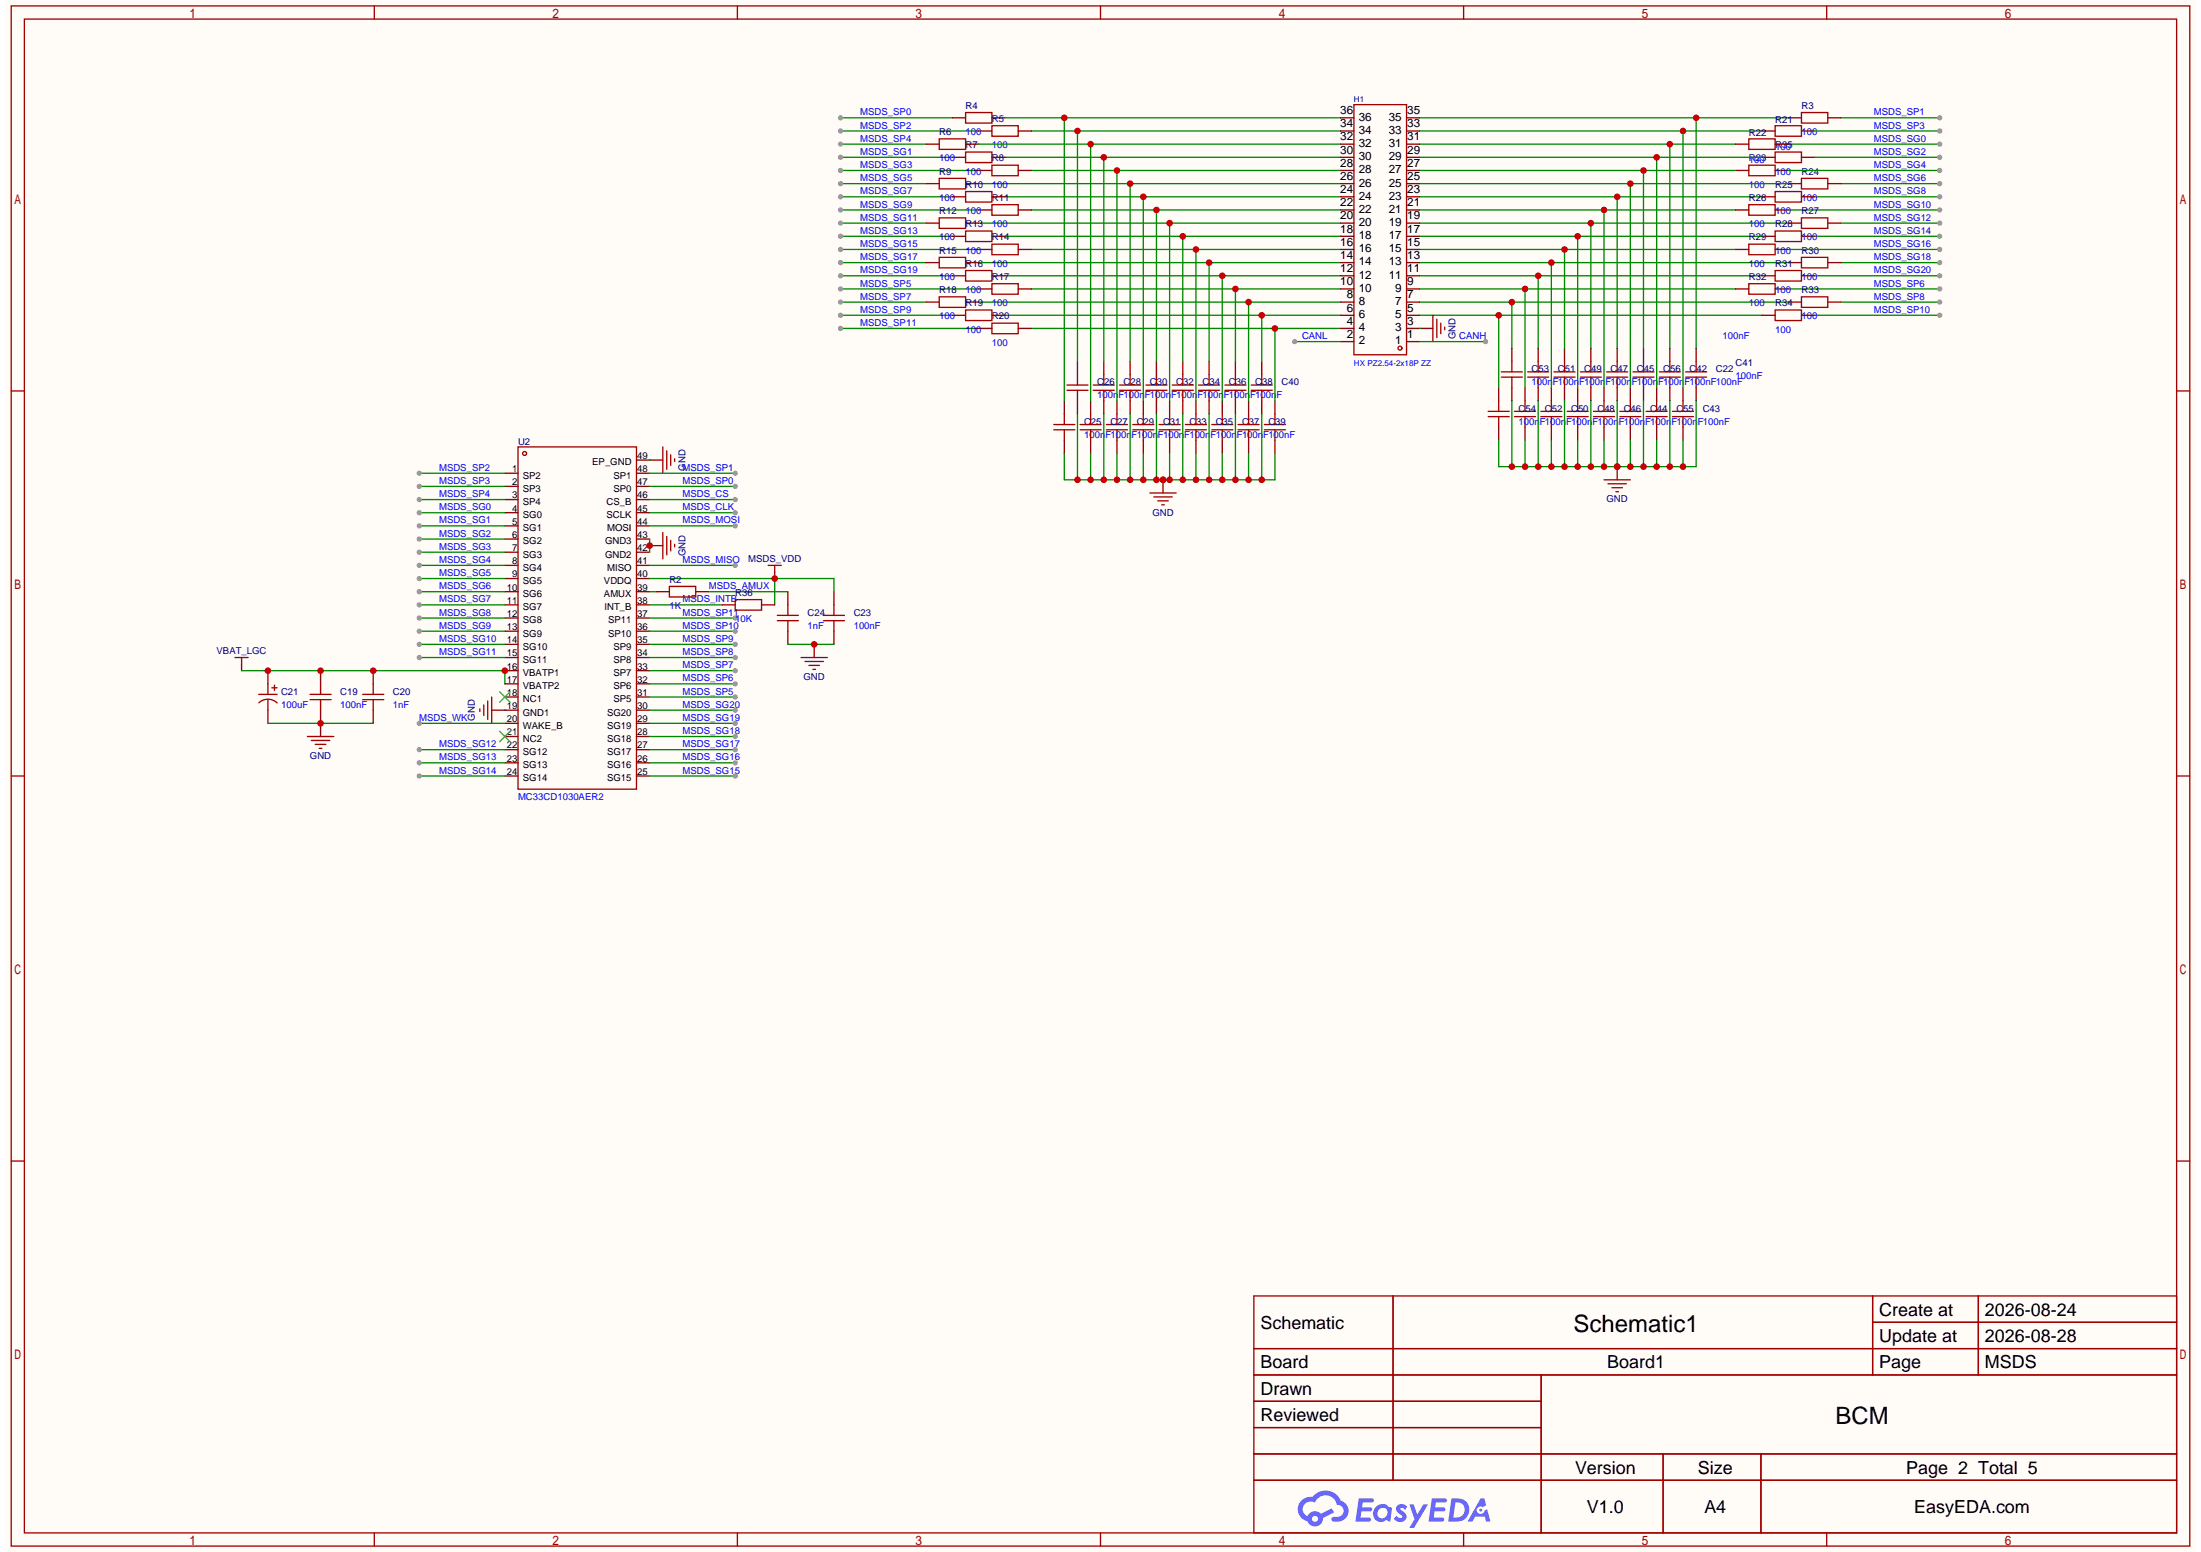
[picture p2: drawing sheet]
<svg xmlns="http://www.w3.org/2000/svg" width="297mm" height="210mm" viewBox="0 0 297 210" stroke-linecap="round" stroke-linejoin="round" font-family="sans-serif">
<path d="M.7 0h295.8v209.6h-295.8z" fill="#fffcf7"/>
<g fill="none" stroke="#a10000" stroke-width=".18">
<path d="M1.5 .8h294.2v208h-294.2zM3.3 2.6h290.6v204.4h-290.6zM50.5 .8v1.8M99.6 .8v1.8M148.6 .8v1.8M197.6 .8v1.8M246.6 .8v1.8M1.5 52.8h1.8M293.9 52.8h1.8M1.5 104.8h1.8M293.9 104.8h1.8M1.5 156.8h1.8"/>
<path d="M293.9 156.8h1.8M169.3 175h124.6v32h-124.6zM188.1 175v24.9M252.8 175v10.6M252.8 178.5h41.1M267.1 175v10.6M169.3 182.1h124.6M169.3 185.6h124.6M169.3 189.2h38.8M169.3 196.3h124.6M169.3 192.8h38.8M169.3 199.9h124.6"/>
<path d="M208.1 185.6v21.4M224.6 196.3v10.7M237.8 196.3v10.7M50.5 207v1.8M99.6 207v1.8M148.6 207v1.8M197.6 207v1.8M246.6 207v1.8"/>
</g>
<g fill="#5487ff">
<path d="M188.7 203.2l.5-.1a.91 .91 0 0 1 .8 .3l-.3 .5a.36 .36 0 0 0-.3-.3 .36 .36 0 0 0-.3 .1v.1a1.85 1.85 0 0 1 .8 1 .97 .97 0 0 1-.8 .7 .97 .97 0 0 1-.9-.4l.3-.4a.45 .45 0 0 0 .4 .3 .45 .45 0 0 0 .4-.2v-.1a1.98 1.98 0 0 1-.8-1z"/>
<path d="M190.3 203.1h.6l.5 1.4 .8-1.4h.6l-1.9 3.2h-.6l.7-1.2z"/>
<path d="M183.5 202.3h1.7a.28 .28 0 0 1 .3 .3 .28 .28 0 0 1-.3 .3h-1.2l-.1 .6h1.2l.1 .1 .1 .2a.35 .35 0 0 1-.5 .3h-1l-.1 .8h.6a.86 .86 0 0 1 .8 .1 .27 .27 0 0 1-.2 .4h-1.9z"/>
<path d="M193.3 202.3h1.8a.28 .28 0 0 1 .3 .3 .28 .28 0 0 1-.3 .3h-1.2l-.1 .6h1.1l.3 .3a.35 .35 0 0 1-.5 .3h-1l-.1 .8h.5a.86 .86 0 0 1 .9 .1 .27 .27 0 0 1-.3 .4h-1.8z"/>
<path d="M199.9 202.3h.5l.3 1-.5 .2a.53 .53 0 0 0-.8 .2 .53 .53 0 0 0 .4 .7 .53 .53 0 0 0 .6-.4l.4-.2 .4 1.6h-.6l-.1-.6h-1.3l-.4 .6h-.7z"/>
<path d="M196 202.3l-.5 3.1h1.1a1.59 1.59 0 0 0 1.8-1.6 1.59 1.59 0 0 0-1.9-1.5zM196.5 202.9a1.05 1.05 0 0 1 1.3 1 1.05 1.05 0 0 1-1.4 1h-.2z"/>
<path d="M185.7 203.5a1.11 1.11 0 0 0-.1 1.6 1.11 1.11 0 0 0 1.6 .1l.5 .2 .2-1.7v-.1l-.4-.1a1.12 1.12 0 0 0-1.8 0zM186.2 203.8a.67 .67 0 0 1 1 0 .67 .67 0 0 1-.1 1 .67 .67 0 0 1-1 0 .67 .67 0 0 1 .1-1z"/>
<path d="M175.7 202.6a1.66 1.66 0 0 0 .8 2.8 1.08 1.08 0 0 0 1.3 .7 1.08 1.08 0 0 0 .8-1.1l1.5-.8-.3-.5-1.4 .7a1.1 1.1 0 0 0-1.9 .3 1.05 1.05 0 0 1-.5-1.4 1.05 1.05 0 0 1 1.5-.4 1.56 1.56 0 0 1 1.6-1 1.56 1.56 0 0 1 1.4 1.3 .81 .81 0 0 1 .9 .7 .81 .81 0 0 1-.8 .9h-.4a.33 .33 0 0 0-.4 .3 .33 .33 0 0 0 .3 .3 1.52 1.52 0 0 0 1.7-.6 1.52 1.52 0 0 0-.1-1.8l-.7-.4a2.23 2.23 0 0 0-3.8-.5h-.2a1.78 1.78 0 0 0-1.3 .5zM177.1 205.1a.45 .45 0 0 1 .9 0 .45 .45 0 0 1-.9 0z"/>
<circle cx="199.9" cy="203.9" r=".2"/>
</g>
<g fill="none" stroke="#870000" stroke-width=".18">
<path d="M68.2 63.9h1.7M68.2 65.7h1.7M68.2 67.5h1.7M68.2 69.2h1.7M68.2 71h1.7M68.2 72.8h1.7M68.2 74.6h1.7M68.2 76.3h1.7M68.2 78.1h1.7M68.2 79.9h1.7M85.9 62.1h1.8M85.9 63.9h1.8"/>
<path d="M85.9 65.7h1.8M85.9 67.5h1.8M85.9 69.2h1.8M85.9 71h1.8M85.9 72.8h1.8M85.9 74.6h1.8M85.9 76.3h1.8M85.9 78.1h1.8M85.9 79.9h1.8M106.4 79.9v1.8M112.6 79.9v1.8M32.6 89.7v.9"/>
<path d="M36.2 90.6v1.7M36.2 95.9v1.8M43.3 90.6v1.7M43.3 95.9v1.8M50.4 90.6v1.7M50.4 95.9v1.8M68.2 81.7h1.7M68.2 83.4h1.7M68.2 85.2h1.7M68.2 87h1.7M68.2 88.8h1.7M68.2 90.6h1.7"/>
<path d="M68.2 92.3h1.7M68.2 94.1h1.7M68.2 95.9h1.7M68.2 97.7h1.7M68.2 99.4h1.7M85.9 81.7h1.8M85.9 83.4h1.8M85.9 85.2h1.8M85.9 87h1.8M85.9 88.8h1.8M85.9 90.6h1.8M85.9 92.3h1.8"/>
<path d="M85.9 94.1h1.8M85.9 95.9h1.8M85.9 97.7h1.8M85.9 99.4h1.8M106.4 85.2v1.8M112.6 85.2v1.8M68.2 101.2h1.7M68.2 103h1.7M68.2 104.8h1.7M85.9 101.2h1.8M85.9 103h1.8M85.9 104.8h1.8"/>
</g>
<path d="M67.5 98.7l1.4 1.5M67.5 93.4l1.4 1.4M68.9 98.7l-1.4 1.5M68.9 93.4l-1.4 1.4" fill="none" stroke="#3c3" stroke-width=".18"/>
<g fill="none" stroke="#a10000" stroke-width=".18">
<path d="M69.9 60.3h16v46.3h-16zM31.7 88.8h1.8M32.6 88.8v.9M34.9 93.8h2.5M34.9 94.9a1.78 1.78 0 0 1 2.5 0M36.2 92.3v1.5M36.2 94.5v1.4M36.7 92.9h.7M37.1 92.5v.7M41.9 93.8h2.8M41.9 94.5h2.8M43.3 92.3v1.5"/>
<path d="M43.3 94.5v1.4M49 93.8h2.8M49 94.5h2.8M50.4 92.3v1.5M50.4 94.5v1.4M105 83.1h2.8M105 83.8h2.8M106.4 81.7v1.4M106.4 83.8v1.4M111.2 83.1h2.8M111.2 83.8h2.8M112.6 81.7v1.4"/>
<path d="M112.6 83.8v1.4"/>
<circle cx="70.8" cy="61.2" r=".27"/>
</g>
<path d="M32.6 90.6h35.6v1.7" fill="none" stroke="#008700" stroke-width=".18"/>
<g fill="#c00">
<circle cx="36.2" cy="90.6" r=".44"/>
<circle cx="43.3" cy="90.6" r=".44"/>
<circle cx="50.4" cy="90.6" r=".44"/>
<circle cx="68.2" cy="90.6" r=".44"/>
</g>
<path d="M36.2 97.7h14.2" fill="none" stroke="#008700" stroke-width=".18"/>
<path d="M43.3 97.7v1.7" fill="none" stroke="#870000" stroke-width=".18"/>
<circle cx="43.3" cy="97.7" r=".44" fill="#c00"/>
<path d="M89.5 60.3v3.6M90 60.9v2.5M90.6 61.4v1.4M91.1 61.9v.4M41.5 99.4h3.6M42 100h2.5M64.8 95.7v.4M65.3 95.2v1.4M65.9 94.6v2.5M66.4 94.1v3.6M42.6 100.5h1.4M43.1 101h.4" fill="none" stroke="#a10000" stroke-width=".18"/>
<path d="M87.7 62.1h1.8M66.4 95.9h1.8" fill="none" stroke="#870000" stroke-width=".18"/>
<path d="M87.7 62.1h.1M87.7 65.7h11.6M68.2 95.9h.1" fill="none" stroke="#008700" stroke-width=".18"/>
<circle cx="99.3" cy="65.7" r=".36" fill="#999"/>
<path d="M87.7 63.9h11.6" fill="none" stroke="#008700" stroke-width=".18"/>
<circle cx="99.3" cy="63.9" r=".36" fill="#999"/>
<path d="M241.5 39h20.4" fill="none" stroke="#008700" stroke-width=".18"/>
<circle cx="261.9" cy="39" r=".36" fill="#999"/>
<path d="M87.7 101.2h11.6" fill="none" stroke="#008700" stroke-width=".18"/>
<circle cx="99.3" cy="101.2" r=".36" fill="#999"/>
<path d="M56.6 76.3h11.6" fill="none" stroke="#008700" stroke-width=".18"/>
<circle cx="56.6" cy="76.3" r=".36" fill="#999"/>
<path d="M87.7 71h11.6" fill="none" stroke="#008700" stroke-width=".18"/>
<circle cx="99.3" cy="71" r=".36" fill="#999"/>
<path d="M87.7 97.7h11.6" fill="none" stroke="#008700" stroke-width=".18"/>
<circle cx="99.3" cy="97.7" r=".36" fill="#999"/>
<path d="M87.7 92.3h11.6" fill="none" stroke="#008700" stroke-width=".18"/>
<circle cx="99.3" cy="92.3" r=".36" fill="#999"/>
<path d="M87.7 83.4h11.6" fill="none" stroke="#008700" stroke-width=".18"/>
<circle cx="99.3" cy="83.4" r=".36" fill="#999"/>
<path d="M87.7 85.2h11.6" fill="none" stroke="#008700" stroke-width=".18"/>
<circle cx="99.3" cy="85.2" r=".36" fill="#999"/>
<path d="M87.7 69.2h11.6" fill="none" stroke="#008700" stroke-width=".18"/>
<circle cx="99.3" cy="69.2" r=".36" fill="#999"/>
<path d="M87.7 99.4h11.6" fill="none" stroke="#008700" stroke-width=".18"/>
<circle cx="99.3" cy="99.4" r=".36" fill="#999"/>
<path d="M56.6 63.9h11.6" fill="none" stroke="#008700" stroke-width=".18"/>
<circle cx="56.6" cy="63.9" r=".36" fill="#999"/>
<path d="M56.6 67.5h11.6" fill="none" stroke="#008700" stroke-width=".18"/>
<circle cx="56.6" cy="67.5" r=".36" fill="#999"/>
<path d="M248.6 35.5h13.3" fill="none" stroke="#008700" stroke-width=".18"/>
<circle cx="261.9" cy="35.5" r=".36" fill="#999"/>
<path d="M56.6 87h11.6" fill="none" stroke="#008700" stroke-width=".18"/>
<circle cx="56.6" cy="87" r=".36" fill="#999"/>
<path d="M113.5 40.8h11.5" fill="none" stroke="#008700" stroke-width=".18"/>
<circle cx="113.5" cy="40.8" r=".36" fill="#999"/>
<path d="M56.6 104.8h11.6" fill="none" stroke="#008700" stroke-width=".18"/>
<circle cx="56.6" cy="104.8" r=".36" fill="#999"/>
<path d="M56.6 79.9h11.6" fill="none" stroke="#008700" stroke-width=".18"/>
<circle cx="56.6" cy="79.9" r=".36" fill="#999"/>
<path d="M56.6 72.8h11.6" fill="none" stroke="#008700" stroke-width=".18"/>
<circle cx="56.6" cy="72.8" r=".36" fill="#999"/>
<path d="M87.7 103h11.6" fill="none" stroke="#008700" stroke-width=".18"/>
<circle cx="99.3" cy="103" r=".36" fill="#999"/>
<path d="M87.7 76.3h11.6" fill="none" stroke="#008700" stroke-width=".18"/>
<circle cx="99.3" cy="76.3" r=".36" fill="#999"/>
<path d="M56.6 88.8h11.6" fill="none" stroke="#008700" stroke-width=".18"/>
<circle cx="56.6" cy="88.8" r=".36" fill="#999"/>
<path d="M241.5 19.5h20.4" fill="none" stroke="#008700" stroke-width=".18"/>
<circle cx="261.9" cy="19.5" r=".36" fill="#999"/>
<path d="M56.6 83.4h11.6" fill="none" stroke="#008700" stroke-width=".18"/>
<circle cx="56.6" cy="83.4" r=".36" fill="#999"/>
<path d="M56.6 65.7h11.6" fill="none" stroke="#008700" stroke-width=".18"/>
<circle cx="56.6" cy="65.7" r=".36" fill="#999"/>
<path d="M56.6 85.2h11.6" fill="none" stroke="#008700" stroke-width=".18"/>
<circle cx="56.6" cy="85.2" r=".36" fill="#999"/>
<path d="M113.5 44.3h18.6" fill="none" stroke="#008700" stroke-width=".18"/>
<circle cx="113.5" cy="44.3" r=".36" fill="#999"/>
<path d="M87.7 90.6h11.6" fill="none" stroke="#008700" stroke-width=".18"/>
<circle cx="99.3" cy="90.6" r=".36" fill="#999"/>
<path d="M56.6 71h11.6" fill="none" stroke="#008700" stroke-width=".18"/>
<circle cx="56.6" cy="71" r=".36" fill="#999"/>
<path d="M113.5 42.6h15.1" fill="none" stroke="#008700" stroke-width=".18"/>
<circle cx="113.5" cy="42.6" r=".36" fill="#999"/>
<path d="M248.6 40.8h13.3" fill="none" stroke="#008700" stroke-width=".18"/>
<circle cx="261.9" cy="40.8" r=".36" fill="#999"/>
<path d="M56.6 78.1h11.6" fill="none" stroke="#008700" stroke-width=".18"/>
<circle cx="56.6" cy="78.1" r=".36" fill="#999"/>
<path d="M56.6 81.7h11.6" fill="none" stroke="#008700" stroke-width=".18"/>
<circle cx="56.6" cy="81.7" r=".36" fill="#999"/>
<path d="M87.7 88.8h11.6" fill="none" stroke="#008700" stroke-width=".18"/>
<circle cx="99.3" cy="88.8" r=".36" fill="#999"/>
<path d="M56.6 69.2h11.6" fill="none" stroke="#008700" stroke-width=".18"/>
<circle cx="56.6" cy="69.2" r=".36" fill="#999"/>
<path d="M56.6 103h11.6" fill="none" stroke="#008700" stroke-width=".18"/>
<circle cx="56.6" cy="103" r=".36" fill="#999"/>
<path d="M87.7 95.9h11.6" fill="none" stroke="#008700" stroke-width=".18"/>
<circle cx="99.3" cy="95.9" r=".36" fill="#999"/>
<path d="M87.7 87h11.6" fill="none" stroke="#008700" stroke-width=".18"/>
<circle cx="99.3" cy="87" r=".36" fill="#999"/>
<path d="M87.7 104.8h11.6" fill="none" stroke="#008700" stroke-width=".18"/>
<circle cx="99.3" cy="104.8" r=".36" fill="#999"/>
<path d="M56.6 74.6h11.6" fill="none" stroke="#008700" stroke-width=".18"/>
<circle cx="56.6" cy="74.6" r=".36" fill="#999"/>
<path d="M87.7 94.1h11.6" fill="none" stroke="#008700" stroke-width=".18"/>
<circle cx="99.3" cy="94.1" r=".36" fill="#999"/>
<path d="M87.7 67.5h11.6" fill="none" stroke="#008700" stroke-width=".18"/>
<circle cx="99.3" cy="67.5" r=".36" fill="#999"/>
<path d="M56.6 101.2h11.6" fill="none" stroke="#008700" stroke-width=".18"/>
<circle cx="56.6" cy="101.2" r=".36" fill="#999"/>
<path d="M87.7 79.9h.9M87.7 78.1h24.9v1.8M95.7 79.9h10.7M104.6 78.1v3.6M56.6 97.7h11.6" fill="none" stroke="#008700" stroke-width=".18"/>
<circle cx="56.6" cy="97.7" r=".36" fill="#999"/>
<path d="M87.7 72.8v1.8M87.7 81.7h9.8" fill="none" stroke="#008700" stroke-width=".18"/>
<path d="M87.7 73.7h1.8" fill="none" stroke="#870000" stroke-width=".18"/>
<circle cx="87.7" cy="73.7" r=".44" fill="#c00"/>
<path d="M89.5 71.9v3.5M90 72.4v2.5M90.6 73v1.4M91.1 73.5v.3" fill="none" stroke="#a10000" stroke-width=".18"/>
<path d="M104.6 77.2v.9" fill="none" stroke="#870000" stroke-width=".18"/>
<circle cx="104.6" cy="78.1" r=".44" fill="#c00"/>
<path d="M103.7 76.3h1.8M104.6 76.3v.9M108.2 88.8h3.5M108.7 89.3h2.5M109.2 89.8h1.4M109.8 90.4h.3" fill="none" stroke="#a10000" stroke-width=".18"/>
<path d="M109.9 87v1.8" fill="none" stroke="#870000" stroke-width=".18"/>
<path d="M106.4 87h6.2" fill="none" stroke="#008700" stroke-width=".18"/>
<circle cx="109.9" cy="87" r=".44" fill="#c00"/>
<g fill="none" stroke="#a10000" stroke-width=".18">
<path d="M142.3 57.3h2.8M142.3 58h2.8M143.7 55.9v1.4M143.7 58v1.5M144.1 52h2.8M144.1 52.7h2.8M145.5 50.6v1.4M145.5 52.7v1.4M145.8 57.3h2.9M145.8 58h2.9M147.3 55.9v1.4M147.3 58v1.5"/>
<path d="M147.6 52h2.9M147.6 52.7h2.9M149 50.6v1.4M149 52.7v1.4M149.4 57.3h2.8M149.4 58h2.8M150.8 55.9v1.4M150.8 58v1.5M151.2 52h2.8M151.2 52.7h2.8M152.6 50.6v1.4M152.6 52.7v1.4"/>
<path d="M152.9 57.3h2.9M152.9 58h2.9M154.4 55.9v1.4M154.4 58v1.5M154.7 52h2.9M154.7 52.7h2.9M156.1 50.6v1.4M156.1 52.7v1.4M156.5 57.3h2.8M156.5 58h2.8M157.9 55.9v1.4M157.9 58v1.5"/>
<path d="M158.3 52h2.8M158.3 52.7h2.8M159.7 50.6v1.4M159.7 52.7v1.4M160.1 57.3h2.8M160.1 58h2.8M161.5 55.9v1.4M161.5 58v1.5M161.8 52h2.9M161.8 52.7h2.9M163.3 50.6v1.4M163.3 52.7v1.4"/>
<path d="M163.6 57.3h2.9M163.6 58h2.9M165 55.9v1.4M165 58v1.5M165.4 52h2.8M165.4 52.7h2.8M166.8 50.6v1.4M166.8 52.7v1.4M167.2 57.3h2.8M167.2 58h2.8M168.6 55.9v1.4M168.6 58v1.5"/>
<path d="M168.9 52h2.9M168.9 52.7h2.9M170.4 50.6v1.4M170.4 52.7v1.4M170.7 57.3h2.9M170.7 58h2.9M172.1 55.9v1.4M172.1 58v1.5M200.9 55.5h2.9M200.9 56.3h2.9M202.4 54.1v1.4M202.4 56.3v1.4"/>
<path d="M202.7 50.2h2.9M202.7 50.9h2.9M204.1 48.8v1.4M204.1 50.9v1.4M204.5 55.5h2.8M204.5 56.3h2.8M205.9 54.1v1.4M205.9 56.3v1.4M206.3 50.2h2.8M206.3 50.9h2.8M207.7 48.8v1.4M207.7 50.9v1.4"/>
<path d="M208 55.5h2.9M208 56.3h2.9M209.5 54.1v1.4M209.5 56.3v1.4M209.8 50.2h2.9M209.8 50.9h2.9M211.2 48.8v1.4M211.2 50.9v1.4M211.6 55.5h2.8M211.6 56.3h2.8M213 54.1v1.4M213 56.3v1.4"/>
<path d="M213.4 50.2h2.8M213.4 50.9h2.8M214.8 48.8v1.4M214.8 50.9v1.4M215.2 55.5h2.8M215.2 56.3h2.8M216.6 54.1v1.4M216.6 56.3v1.4M216.9 50.2h2.9M216.9 50.9h2.9M218.4 48.8v1.4M218.4 50.9v1.4"/>
<path d="M218.7 55.5h2.9M218.7 56.3h2.9M220.1 54.1v1.4M220.1 56.3v1.4M220.5 50.2h2.8M220.5 50.9h2.8M221.9 48.8v1.4M221.9 50.9v1.4M222.3 55.5h2.8M222.3 56.3h2.8M223.7 54.1v1.4M223.7 56.3v1.4"/>
<path d="M224 50.2h2.9M224 50.9h2.9M225.5 48.8v1.4M225.5 50.9v1.4M225.8 55.5h2.9M225.8 56.3h2.9M227.2 54.1v1.4M227.2 56.3v1.4M227.6 50.2h2.8M227.6 50.9h2.8M229 48.8v1.4M229 50.9v1.4"/>
<path d="M90.4 79.2h3.5v1.4h-3.5zM99.3 81h3.5v1.4h-3.5z"/>
</g>
<g fill="none" stroke="#870000" stroke-width=".18">
<path d="M143.7 54.1v1.8M143.7 59.5v1.7M145.5 48.8v1.8M145.5 54.1v1.8M147.3 54.1v1.8M147.3 59.5v1.7M149 48.8v1.8M149 54.1v1.8M150.8 54.1v1.8M150.8 59.5v1.7M152.6 48.8v1.8M152.6 54.1v1.8"/>
<path d="M154.4 54.1v1.8M154.4 59.5v1.7M156.1 48.8v1.8M156.1 54.1v1.8M157.9 54.1v1.8M157.9 59.5v1.7M159.7 48.8v1.8M159.7 54.1v1.8M161.5 54.1v1.8M161.5 59.5v1.7M163.3 48.8v1.8M163.3 54.1v1.8"/>
<path d="M165 54.1v1.8M165 59.5v1.7M166.8 48.8v1.8M166.8 54.1v1.8M168.6 54.1v1.8M168.6 59.5v1.7M170.4 48.8v1.8M170.4 54.1v1.8M172.1 54.1v1.8M172.1 59.5v1.7M202.4 52.3v1.8M202.4 57.7v1.8"/>
<path d="M204.1 47v1.8M204.1 52.3v1.8M205.9 52.3v1.8M205.9 57.7v1.8M207.7 47v1.8M207.7 52.3v1.8M209.5 52.3v1.8M209.5 57.7v1.8M211.2 47v1.8M211.2 52.3v1.8M213 52.3v1.8M213 57.7v1.8"/>
<path d="M214.8 47v1.8M214.8 52.3v1.8M216.6 52.3v1.8M216.6 57.7v1.8M218.4 47v1.8M218.4 52.3v1.8M220.1 52.3v1.8M220.1 57.7v1.8M221.9 47v1.8M221.9 52.3v1.8M223.7 52.3v1.8M223.7 57.7v1.8"/>
<path d="M225.5 47v1.8M225.5 52.3v1.8M227.2 52.3v1.8M227.2 57.7v1.8M229 47v1.8M229 52.3v1.8M88.6 79.9h1.8M93.9 79.9h1.8M97.5 81.7h1.8M102.8 81.7h1.8"/>
</g>
<path d="M113.5 15.9h15.1" fill="none" stroke="#008700" stroke-width=".18"/>
<circle cx="113.5" cy="15.9" r=".36" fill="#999"/>
<path d="M191.7 40.8h49.8M204.1 40.8v6.2" fill="none" stroke="#008700" stroke-width=".18"/>
<circle cx="204.1" cy="40.8" r=".44" fill="#c00"/>
<path d="M248.6 24.8h13.3" fill="none" stroke="#008700" stroke-width=".18"/>
<circle cx="261.9" cy="24.8" r=".36" fill="#999"/>
<path d="M191.7 37.2h46.2M207.7 37.2v9.8" fill="none" stroke="#008700" stroke-width=".18"/>
<circle cx="207.7" cy="37.2" r=".44" fill="#c00"/>
<path d="M113.5 19.5h11.5" fill="none" stroke="#008700" stroke-width=".18"/>
<circle cx="113.5" cy="19.5" r=".36" fill="#999"/>
<path d="M113.5 30.1h11.5" fill="none" stroke="#008700" stroke-width=".18"/>
<circle cx="113.5" cy="30.1" r=".36" fill="#999"/>
<path d="M113.5 21.2h15.1" fill="none" stroke="#008700" stroke-width=".18"/>
<circle cx="113.5" cy="21.2" r=".36" fill="#999"/>
<path d="M113.5 24.8h11.5" fill="none" stroke="#008700" stroke-width=".18"/>
<circle cx="113.5" cy="24.8" r=".36" fill="#999"/>
<path d="M113.5 28.3h18.6" fill="none" stroke="#008700" stroke-width=".18"/>
<circle cx="113.5" cy="28.3" r=".36" fill="#999"/>
<path d="M113.5 17.7h18.6" fill="none" stroke="#008700" stroke-width=".18"/>
<circle cx="113.5" cy="17.7" r=".36" fill="#999"/>
<path d="M113.5 23h18.6" fill="none" stroke="#008700" stroke-width=".18"/>
<circle cx="113.5" cy="23" r=".36" fill="#999"/>
<path d="M245 26.6h16.9" fill="none" stroke="#008700" stroke-width=".18"/>
<circle cx="261.9" cy="26.6" r=".36" fill="#999"/>
<path d="M245 31.9h16.9" fill="none" stroke="#008700" stroke-width=".18"/>
<circle cx="261.9" cy="31.9" r=".36" fill="#999"/>
<path d="M248.6 30.1h13.3" fill="none" stroke="#008700" stroke-width=".18"/>
<circle cx="261.9" cy="30.1" r=".36" fill="#999"/>
<path d="M245 37.2h16.9" fill="none" stroke="#008700" stroke-width=".18"/>
<circle cx="261.9" cy="37.2" r=".36" fill="#999"/>
<path d="M245 42.6h16.9" fill="none" stroke="#008700" stroke-width=".18"/>
<circle cx="261.9" cy="42.6" r=".36" fill="#999"/>
<path d="M241.5 28.3h20.4" fill="none" stroke="#008700" stroke-width=".18"/>
<circle cx="261.9" cy="28.3" r=".36" fill="#999"/>
<path d="M191.7 33.7h42.6M211.2 33.7v13.3" fill="none" stroke="#008700" stroke-width=".18"/>
<circle cx="211.2" cy="33.7" r=".44" fill="#c00"/>
<path d="M191.7 39h42.6M205.9 39v13.3" fill="none" stroke="#008700" stroke-width=".18"/>
<circle cx="205.9" cy="39" r=".44" fill="#c00"/>
<path d="M191.7 42.6h46.2M202.4 42.6v9.7" fill="none" stroke="#008700" stroke-width=".18"/>
<circle cx="202.4" cy="42.6" r=".44" fill="#c00"/>
<path d="M191.7 35.5h49.8M209.5 35.5v16.8" fill="none" stroke="#008700" stroke-width=".18"/>
<circle cx="209.5" cy="35.5" r=".44" fill="#c00"/>
<path d="M113.5 39h18.6" fill="none" stroke="#008700" stroke-width=".18"/>
<circle cx="113.5" cy="39" r=".36" fill="#999"/>
<path d="M113.5 37.2h15.1" fill="none" stroke="#008700" stroke-width=".18"/>
<circle cx="113.5" cy="37.2" r=".36" fill="#999"/>
<path d="M113.5 26.6h15.1" fill="none" stroke="#008700" stroke-width=".18"/>
<circle cx="113.5" cy="26.6" r=".36" fill="#999"/>
<path d="M113.5 33.7h18.6" fill="none" stroke="#008700" stroke-width=".18"/>
<circle cx="113.5" cy="33.7" r=".36" fill="#999"/>
<path d="M113.5 35.5h11.5" fill="none" stroke="#008700" stroke-width=".18"/>
<circle cx="113.5" cy="35.5" r=".36" fill="#999"/>
<path d="M113.5 31.9h15.1" fill="none" stroke="#008700" stroke-width=".18"/>
<circle cx="113.5" cy="31.9" r=".36" fill="#999"/>
<path d="M139.3 33.7h41.7M161.5 33.7v20.4" fill="none" stroke="#008700" stroke-width=".18"/>
<circle cx="161.5" cy="33.7" r=".44" fill="#c00"/>
<path d="M135.7 42.6h45.3M170.4 42.6v6.2" fill="none" stroke="#008700" stroke-width=".18"/>
<circle cx="170.4" cy="42.6" r=".44" fill="#c00"/>
<path d="M191.7 19.5h42.6M225.5 19.5v27.5" fill="none" stroke="#008700" stroke-width=".18"/>
<circle cx="225.5" cy="19.5" r=".44" fill="#c00"/>
<path d="M132.1 35.5h48.9M163.3 35.5v13.3" fill="none" stroke="#008700" stroke-width=".18"/>
<circle cx="163.3" cy="35.5" r=".44" fill="#c00"/>
<path d="M139.3 44.3h41.7M172.1 44.3v9.8" fill="none" stroke="#008700" stroke-width=".18"/>
<circle cx="172.1" cy="44.3" r=".44" fill="#c00"/>
<path d="M132.1 40.8h48.9M168.6 40.8v13.3" fill="none" stroke="#008700" stroke-width=".18"/>
<circle cx="168.6" cy="40.8" r=".44" fill="#c00"/>
<path d="M135.7 31.9h45.3M159.7 31.9v16.9" fill="none" stroke="#008700" stroke-width=".18"/>
<circle cx="159.7" cy="31.9" r=".44" fill="#c00"/>
<path d="M135.7 37.2h45.3M165 37.2v16.9" fill="none" stroke="#008700" stroke-width=".18"/>
<circle cx="165" cy="37.2" r=".44" fill="#c00"/>
<path d="M139.3 39h41.7M166.8 39v9.8" fill="none" stroke="#008700" stroke-width=".18"/>
<circle cx="166.8" cy="39" r=".44" fill="#c00"/>
<path d="M191.7 30.1h49.8M214.8 30.1v16.9" fill="none" stroke="#008700" stroke-width=".18"/>
<circle cx="214.8" cy="30.1" r=".44" fill="#c00"/>
<path d="M191.7 31.9h46.2M213 31.9v20.4" fill="none" stroke="#008700" stroke-width=".18"/>
<circle cx="213" cy="31.9" r=".44" fill="#c00"/>
<path d="M191.7 28.3h42.6M216.6 28.3v24" fill="none" stroke="#008700" stroke-width=".18"/>
<circle cx="216.6" cy="28.3" r=".44" fill="#c00"/>
<path d="M191.7 26.6h46.2M218.4 26.6v20.4" fill="none" stroke="#008700" stroke-width=".18"/>
<circle cx="218.4" cy="26.6" r=".44" fill="#c00"/>
<path d="M191.7 17.7h46.2M227.2 17.7v34.6" fill="none" stroke="#008700" stroke-width=".18"/>
<circle cx="227.2" cy="17.7" r=".44" fill="#c00"/>
<path d="M132.1 30.1h48.9M157.9 30.1v24" fill="none" stroke="#008700" stroke-width=".18"/>
<circle cx="157.9" cy="30.1" r=".44" fill="#c00"/>
<path d="M139.3 17.7h41.7M145.5 17.7v31.1" fill="none" stroke="#008700" stroke-width=".18"/>
<circle cx="145.5" cy="17.7" r=".44" fill="#c00"/>
<path d="M132.1 24.8h48.9M152.6 24.8v24" fill="none" stroke="#008700" stroke-width=".18"/>
<circle cx="152.6" cy="24.8" r=".44" fill="#c00"/>
<path d="M139.3 28.3h41.7M156.1 28.3v20.5" fill="none" stroke="#008700" stroke-width=".18"/>
<circle cx="156.1" cy="28.3" r=".44" fill="#c00"/>
<path d="M139.3 23h41.7M150.8 23v31.1" fill="none" stroke="#008700" stroke-width=".18"/>
<circle cx="150.8" cy="23" r=".44" fill="#c00"/>
<path d="M135.7 26.6h45.3M154.4 26.6v27.5" fill="none" stroke="#008700" stroke-width=".18"/>
<circle cx="154.4" cy="26.6" r=".44" fill="#c00"/>
<path d="M135.7 21.2h45.3M149 21.2v27.6" fill="none" stroke="#008700" stroke-width=".18"/>
<circle cx="149" cy="21.2" r=".44" fill="#c00"/>
<path d="M191.7 15.9h49.8M229 15.9v31.1" fill="none" stroke="#008700" stroke-width=".18"/>
<circle cx="229" cy="15.9" r=".44" fill="#c00"/>
<g fill="none" stroke="#a10000" stroke-width=".18">
<path d="M126.8 18.8h3.6v1.4h-3.6zM130.4 15.2h3.5v1.4h-3.5zM133.9 17h3.6v1.4h-3.6zM236.1 18.8h3.6v1.4h-3.6zM239.7 17h3.5v1.4h-3.5zM243.2 15.2h3.6v1.4h-3.6zM126.8 29.4h3.6v1.4h-3.6zM126.8 24.1h3.6v1.4h-3.6zM126.8 34.7h3.6v1.5h-3.6zM130.4 36.5h3.5v1.4h-3.5zM130.4 20.5h3.5v1.5h-3.5zM130.4 31.2h3.5v1.4h-3.5z"/>
<path d="M130.4 25.9h3.5v1.4h-3.5zM133.9 38.3h3.6v1.4h-3.6zM133.9 22.3h3.6v1.4h-3.6zM133.9 33h3.6v1.4h-3.6zM133.9 27.6h3.6v1.5h-3.6zM236.1 33h3.6v1.4h-3.6zM236.1 27.6h3.6v1.5h-3.6zM236.1 22.3h3.6v1.4h-3.6zM236.1 38.3h3.6v1.4h-3.6zM239.7 31.2h3.5v1.4h-3.5zM239.7 25.9h3.5v1.4h-3.5zM239.7 20.5h3.5v1.5h-3.5z"/>
<path d="M239.7 36.5h3.5v1.4h-3.5zM243.2 24.1h3.6v1.4h-3.6zM243.2 34.7h3.6v1.5h-3.6zM243.2 29.4h3.6v1.4h-3.6zM126.8 40.1h3.6v1.4h-3.6zM130.4 41.9h3.5v1.4h-3.5zM133.9 43.6h3.6v1.5h-3.6zM239.7 41.9h3.5v1.4h-3.5zM243.2 40.1h3.6v1.4h-3.6z"/>
</g>
<g fill="none" stroke="#870000" stroke-width=".18">
<path d="M125 19.5h1.8M128.6 15.9h1.8M130.4 19.5h1.7M132.1 17.7h1.8M133.9 15.9h1.8M137.5 17.7h1.8M234.3 19.5h1.8M237.9 17.7h1.8M239.7 19.5h1.8M241.5 15.9h1.7M243.2 17.7h1.8M246.8 15.9h1.8"/>
<path d="M125 24.8h1.8M125 30.1h1.8M125 35.5h1.8M128.6 37.2h1.8M128.6 21.2h1.8M128.6 31.9h1.8M128.6 26.6h1.8M130.4 24.8h1.7M130.4 30.1h1.7M130.4 35.5h1.7M132.1 39h1.8M132.1 23h1.8"/>
<path d="M132.1 33.7h1.8M132.1 28.3h1.8M133.9 37.2h1.8M133.9 21.2h1.8M133.9 31.9h1.8M133.9 26.6h1.8M137.5 39h1.8M137.5 23h1.8M137.5 33.7h1.8M137.5 28.3h1.8M234.3 39h1.8M234.3 23h1.8"/>
<path d="M234.3 33.7h1.8M234.3 28.3h1.8M237.9 37.2h1.8M237.9 21.2h1.8M237.9 31.9h1.8M237.9 26.6h1.8M239.7 39h1.8M239.7 23h1.8M239.7 33.7h1.8M239.7 28.3h1.8M241.5 24.8h1.7M241.5 30.1h1.7"/>
<path d="M241.5 35.5h1.7M243.2 37.2h1.8M243.2 21.2h1.8M243.2 31.9h1.8M243.2 26.6h1.8M246.8 24.8h1.8M246.8 30.1h1.8M246.8 35.5h1.8M125 40.8h1.8M128.6 42.6h1.8M130.4 40.8h1.7M132.1 44.3h1.8"/>
<path d="M133.9 42.6h1.8M137.5 44.3h1.8M237.9 42.6h1.8M241.5 40.8h1.7M243.2 42.6h1.8M246.8 40.8h1.8"/>
</g>
<path d="M135.7 15.9h45.3M143.7 15.9v38.2" fill="none" stroke="#008700" stroke-width=".18"/>
<circle cx="143.7" cy="15.9" r=".44" fill="#c00"/>
<path d="M132.1 19.5h48.9M147.3 19.5v34.6" fill="none" stroke="#008700" stroke-width=".18"/>
<circle cx="147.3" cy="19.5" r=".44" fill="#c00"/>
<g fill="none" stroke="#008700" stroke-width=".18">
<path d="M204.1 54.1v8.9M205.9 59.5v3.5M207.7 54.1v8.9M209.5 59.5v3.5M211.2 54.1v8.9M213 59.5v3.5M214.8 54.1v8.9M216.6 59.5v3.5M218.4 54.1v8.9M220.1 59.5v3.5M221.9 54.1v8.9M223.7 59.5v3.5"/>
<path d="M225.5 54.1v8.9M227.2 59.5v3.5M229 54.1v8.9h-26.6v-3.5"/>
</g>
<g fill="#c00">
<circle cx="211.2" cy="63" r=".44"/>
<circle cx="209.5" cy="63" r=".44"/>
<circle cx="207.7" cy="63" r=".44"/>
<circle cx="205.9" cy="63" r=".44"/>
<circle cx="204.1" cy="63" r=".44"/>
<circle cx="213" cy="63" r=".44"/>
<circle cx="214.8" cy="63" r=".44"/>
<circle cx="216.6" cy="63" r=".44"/>
<circle cx="218.4" cy="63" r=".44"/>
<circle cx="220.1" cy="63" r=".44"/>
<circle cx="221.9" cy="63" r=".44"/>
<circle cx="223.7" cy="63" r=".44"/>
<circle cx="225.5" cy="63" r=".44"/>
<circle cx="227.2" cy="63" r=".44"/>
</g>
<g fill="none" stroke="#008700" stroke-width=".18">
<path d="M145.5 55.9v8.9M149 55.9v8.9M152.6 55.9v8.9M156.1 55.9v8.9M159.7 55.9v8.9M163.3 55.9v8.9M166.8 55.9v8.9M170.4 55.9v8.9M143.7 61.2v3.6h28.4v-3.6M147.3 61.2v3.6M150.8 61.2v3.6M154.4 61.2v3.6"/>
<path d="M157.9 61.2v3.6M161.5 61.2v3.6M165 61.2v3.6M168.6 61.2v3.6"/>
</g>
<g fill="#c00">
<circle cx="157.9" cy="64.8" r=".44"/>
<circle cx="159.7" cy="64.8" r=".44"/>
<circle cx="161.5" cy="64.8" r=".44"/>
<circle cx="163.3" cy="64.8" r=".44"/>
<circle cx="165" cy="64.8" r=".44"/>
<circle cx="166.8" cy="64.8" r=".44"/>
<circle cx="168.6" cy="64.8" r=".44"/>
<circle cx="170.4" cy="64.8" r=".44"/>
<circle cx="157" cy="64.8" r=".44"/>
<circle cx="156.1" cy="64.8" r=".44"/>
<circle cx="154.4" cy="64.8" r=".44"/>
<circle cx="152.6" cy="64.8" r=".44"/>
<circle cx="150.8" cy="64.8" r=".44"/>
<circle cx="149" cy="64.8" r=".44"/>
<circle cx="147.3" cy="64.8" r=".44"/>
<circle cx="145.5" cy="64.8" r=".44"/>
</g>
<path d="M191.7 24.8h49.8M220.1 24.8v27.5" fill="none" stroke="#008700" stroke-width=".18"/>
<circle cx="220.1" cy="24.8" r=".44" fill="#c00"/>
<path d="M191.7 23h42.6M221.9 23v24" fill="none" stroke="#008700" stroke-width=".18"/>
<circle cx="221.9" cy="23" r=".44" fill="#c00"/>
<path d="M191.7 21.2h46.2M223.7 21.2v31.1" fill="none" stroke="#008700" stroke-width=".18"/>
<circle cx="223.7" cy="21.2" r=".44" fill="#c00"/>
<path d="M241.5 23h20.4" fill="none" stroke="#008700" stroke-width=".18"/>
<circle cx="261.9" cy="23" r=".36" fill="#999"/>
<path d="M241.5 33.7h20.4" fill="none" stroke="#008700" stroke-width=".18"/>
<circle cx="261.9" cy="33.7" r=".36" fill="#999"/>
<path d="M245 21.2h16.9" fill="none" stroke="#008700" stroke-width=".18"/>
<circle cx="261.9" cy="21.2" r=".36" fill="#999"/>
<path d="M157 64.8v1.8" fill="none" stroke="#870000" stroke-width=".18"/>
<circle cx="157" cy="64.8" r=".44" fill="#c00"/>
<g fill="none" stroke="#a10000" stroke-width=".18">
<path d="M182.8 14.1h7.1v33.8h-7.1zM155.3 66.6h3.5M155.8 67.1h2.5M156.3 67.6h1.4M156.9 68.2h.3"/>
<circle cx="189" cy="47" r=".27"/>
</g>
<g fill="none" stroke="#870000" stroke-width=".18">
<path d="M181 15.9h1.8M181 17.7h1.8M181 19.5h1.8M189.9 15.9h1.8M189.9 17.7h1.8M189.9 19.5h1.8M181 21.2h1.8M181 39h1.8M181 23h1.8M181 37.2h1.8M181 24.8h1.8M181 35.5h1.8"/>
<path d="M181 26.6h1.8M181 33.7h1.8M181 28.3h1.8M181 31.9h1.8M181 30.1h1.8M189.9 21.2h1.8M189.9 39h1.8M189.9 23h1.8M189.9 37.2h1.8M189.9 24.8h1.8M189.9 35.5h1.8M189.9 26.6h1.8"/>
<path d="M189.9 33.7h1.8M189.9 28.3h1.8M189.9 31.9h1.8M189.9 30.1h1.8M181 46.1h1.8M181 44.3h1.8M181 42.6h1.8M181 40.8h1.8M189.9 46.1h1.8M189.9 44.3h1.8M189.9 42.6h1.8M189.9 40.8h1.8"/>
<path d="M218.4 63v1.8"/>
</g>
<circle cx="218.4" cy="63" r=".44" fill="#c00"/>
<path d="M216.6 64.8h3.5M217.1 65.3h2.5M217.6 65.9h1.5M218.2 66.4h.3" fill="none" stroke="#a10000" stroke-width=".18"/>
<path d="M245 17.7h16.9" fill="none" stroke="#008700" stroke-width=".18"/>
<circle cx="261.9" cy="17.7" r=".36" fill="#999"/>
<path d="M191.7 44.3h1.8" fill="none" stroke="#870000" stroke-width=".18"/>
<path d="M193.5 42.6v3.5M194 43.1v2.5M194.5 43.6v1.5M195.1 44.2v.3" fill="none" stroke="#a10000" stroke-width=".18"/>
<path d="M248.6 15.9h13.3" fill="none" stroke="#008700" stroke-width=".18"/>
<circle cx="261.9" cy="15.9" r=".36" fill="#999"/>
<path d="M191.7 44.3h.1M191.7 46.1h8.9" fill="none" stroke="#008700" stroke-width=".18"/>
<circle cx="200.6" cy="46.1" r=".36" fill="#999"/>
<path d="M174.8 46.1h6.2" fill="none" stroke="#008700" stroke-width=".18"/>
<circle cx="174.8" cy="46.1" r=".36" fill="#999"/>
<g font-size="3.2">
<text x="212.5" y="179.8">Schematic1</text>
<text x="247.8" y="192.3">BCM</text>
</g>
<g font-size="2.4">
<text x="170.2" y="179.4">Schematic</text>
<text x="253.7" y="177.6">Create at</text>
<text x="268" y="177.6">2026-08-24</text>
<text x="170.2" y="184.8">Board</text>
<text x="217" y="184.8">Board1</text>
<text x="253.7" y="181.2">Update at</text>
<text x="253.7" y="184.8">Page</text>
<text x="268" y="181.2">2026-08-28</text>
<text x="268" y="184.8">MSDS</text>
<text x="170.2" y="188.3">Drawn</text>
<text x="170.2" y="191.9">Reviewed</text>
<text x="212.7" y="199">Version</text>
<text x="229.2" y="199">Size</text>
<text x="257.4" y="199">Page 2 Total 5</text>
<text x="214.3" y="204.3">V1.0</text>
<text x="230.1" y="204.3">A4</text>
<text x="258.5" y="204.3">EasyEDA.com</text>
</g>
<g font-size="1.6">
<text x="181" y="15.4">36</text>
<text x="181" y="17.2">34</text>
<text x="183.5" y="16.3">36</text>
<text x="187.5" y="16.3">35</text>
<text x="190" y="17.2">33</text>
<text x="190" y="15.4">35</text>
<text x="181" y="19">32</text>
<text x="181" y="20.7">30</text>
<text x="181" y="22.5">28</text>
<text x="183.5" y="18.1">34</text>
<text x="183.5" y="19.8">32</text>
<text x="183.5" y="21.6">30</text>
<text x="183.5" y="23.4">28</text>
<text x="187.5" y="23.4">27</text>
<text x="187.5" y="21.6">29</text>
<text x="187.5" y="19.8">31</text>
<text x="187.5" y="18.1">33</text>
<text x="190" y="22.5">27</text>
<text x="190" y="20.7">29</text>
<text x="190" y="19">31</text>
<text x="181" y="24.3">26</text>
<text x="181" y="26.1">24</text>
<text x="181" y="27.8">22</text>
<text x="181" y="29.6">20</text>
<text x="183.5" y="25.2">26</text>
<text x="183.5" y="27">24</text>
<text x="183.5" y="28.7">22</text>
<text x="187.5" y="28.7">21</text>
<text x="187.5" y="27">23</text>
<text x="187.5" y="25.2">25</text>
<text x="190" y="29.6">19</text>
<text x="190" y="27.8">21</text>
<text x="190" y="26.1">23</text>
<text x="190" y="24.3">25</text>
<text x="181" y="31.4">18</text>
<text x="181" y="33.2">16</text>
<text x="181" y="35">14</text>
<text x="183.5" y="30.5">20</text>
<text x="183.5" y="32.3">18</text>
<text x="183.5" y="34.1">16</text>
<text x="183.5" y="35.8">14</text>
<text x="187.5" y="35.8">13</text>
<text x="187.5" y="34.1">15</text>
<text x="187.5" y="32.3">17</text>
<text x="187.5" y="30.5">19</text>
<text x="190" y="35">13</text>
<text x="190" y="33.2">15</text>
<text x="190" y="31.4">17</text>
<text x="181" y="36.7">12</text>
<text x="181" y="38.5">10</text>
<text x="181.8" y="40.3">8</text>
<text x="183.5" y="37.6">12</text>
<text x="183.5" y="39.4">10</text>
<text x="183.5" y="41.2">8</text>
<text x="187.5" y="37.6">11</text>
<text x="188.4" y="41.2">7</text>
<text x="188.4" y="39.4">9</text>
<text x="190" y="40.3">7</text>
<text x="190" y="38.5">9</text>
<text x="190" y="36.7">11</text>
<text x="181.8" y="42.1">6</text>
<text x="181.8" y="43.8">4</text>
<text x="181.8" y="45.6">2</text>
<text x="183.5" y="43">6</text>
<text x="183.5" y="44.7">4</text>
<text x="183.5" y="46.5">2</text>
<text x="188.4" y="46.5">1</text>
<text x="188.4" y="44.7">3</text>
<text x="188.4" y="43">5</text>
<text x="190" y="45.6">1</text>
<text x="190" y="43.8">3</text>
<text x="190" y="42.1">5</text>
</g>
<g font-size="1.3" fill="#00f">
<text x="116.2" y="15.6">MSDS_SP0</text>
<text x="116.2" y="17.4">MSDS_SP2</text>
<text x="253" y="17.4">MSDS_SP3</text>
<text x="253" y="15.6">MSDS_SP1</text>
<text x="116.2" y="19.1">MSDS_SP4</text>
<text x="116.2" y="20.9">MSDS_SG1</text>
<text x="116.2" y="22.7">MSDS_SG3</text>
<text x="126.8" y="21.8">100</text>
<text x="130.4" y="23.6">100</text>
<text x="130.4" y="18.2">100</text>
<text x="133.9" y="20">100</text>
<text x="236.1" y="22">100</text>
<text x="239.7" y="23.6">100</text>
<text x="239.7" y="20.2">100</text>
<text x="243.2" y="18.2">100</text>
<text x="253" y="19.1">MSDS_SG0</text>
<text x="253" y="22.7">MSDS_SG4</text>
<text x="253" y="20.9">MSDS_SG2</text>
<text x="116.2" y="29.8">MSDS_SG11</text>
<text x="116.2" y="24.5">MSDS_SG5</text>
<text x="116.2" y="28">MSDS_SG9</text>
<text x="116.2" y="26.2">MSDS_SG7</text>
<text x="126.8" y="27.1">100</text>
<text x="130.4" y="28.9">100</text>
<text x="133.9" y="25.4">100</text>
<text x="236.1" y="25.4">100</text>
<text x="239.7" y="28.9">100</text>
<text x="243.2" y="27.1">100</text>
<text x="253" y="24.5">MSDS_SG6</text>
<text x="253" y="26.2">MSDS_SG8</text>
<text x="253" y="29.8">MSDS_SG12</text>
<text x="253" y="28">MSDS_SG10</text>
<text x="116.2" y="33.4">MSDS_SG15</text>
<text x="116.2" y="35.1">MSDS_SG17</text>
<text x="116.2" y="31.6">MSDS_SG13</text>
<text x="126.8" y="32.5">100</text>
<text x="130.4" y="34.2">100</text>
<text x="133.9" y="30.7">100</text>
<text x="236.1" y="30.7">100</text>
<text x="239.7" y="34.2">100</text>
<text x="243.2" y="32.5">100</text>
<text x="253" y="35.1">MSDS_SG18</text>
<text x="253" y="31.6">MSDS_SG14</text>
<text x="253" y="33.4">MSDS_SG16</text>
<text x="116.2" y="40.5">MSDS_SP7</text>
<text x="116.2" y="38.7">MSDS_SP5</text>
<text x="116.2" y="36.9">MSDS_SG19</text>
<text x="126.8" y="37.8">100</text>
<text x="130.4" y="39.6">100</text>
<text x="133.9" y="41.4">100</text>
<text x="133.9" y="36">100</text>
<text x="236.1" y="36">100</text>
<text x="236.1" y="41.4">100</text>
<text x="239.7" y="39.6">100</text>
<text x="243.2" y="37.8">100</text>
<text x="253" y="38.7">MSDS_SP6</text>
<text x="253" y="40.5">MSDS_SP8</text>
<text x="253" y="36.9">MSDS_SG20</text>
<text x="116.2" y="44">MSDS_SP11</text>
<text x="116.2" y="42.2">MSDS_SP9</text>
<text x="126.8" y="43.1">100</text>
<text x="130.4" y="44.9">100</text>
<text x="133.9" y="46.7">100</text>
<text x="175.8" y="45.8">CANL</text>
<text x="197" y="45.8">CANH</text>
<text x="232.6" y="45.8">100nF</text>
<text x="239.7" y="44.9">100</text>
<text x="243.2" y="43.1">100</text>
<text x="253" y="42.2">MSDS_SP10</text>
<text x="148.1" y="53.8">100nF100nF100nF100nF100nF100nF100nF</text>
<text x="206.8" y="52">100nF100nF100nF100nF100nF100nF100nF100nF</text>
<text x="234.3" y="51.1">100nF</text>
<text x="146.4" y="59.1">100nF100nF100nF100nF100nF100nF100nF100nF</text>
<text x="205" y="57.4">100nF100nF100nF100nF100nF100nF100nF100nF</text>
<text x="59.3" y="63.6">MSDS_SP2</text>
<text x="59.3" y="65.3">MSDS_SP3</text>
<text x="92.2" y="65.3">MSDS_SP0</text>
<text x="92.2" y="63.6">MSDS_SP1</text>
<text x="59.3" y="67.1">MSDS_SP4</text>
<text x="59.3" y="70.7">MSDS_SG1</text>
<text x="59.3" y="68.9">MSDS_SG0</text>
<text x="92.2" y="70.7">MSDS_MOSI</text>
<text x="92.2" y="68.9">MSDS_CLK</text>
<text x="92.2" y="67.1">MSDS_CS</text>
<text x="59.3" y="76">MSDS_SG4</text>
<text x="59.3" y="72.5">MSDS_SG2</text>
<text x="59.3" y="77.8">MSDS_SG5</text>
<text x="59.3" y="74.2">MSDS_SG3</text>
<text x="92.2" y="76">MSDS_MISO</text>
<text x="59.3" y="79.6">MSDS_SG6</text>
<text x="59.3" y="83.1">MSDS_SG8</text>
<text x="59.3" y="81.3">MSDS_SG7</text>
<text x="90.4" y="82.2">1K</text>
<text x="92.2" y="83.1">MSDS_SP11</text>
<text x="92.2" y="81.3">MSDS_INTB</text>
<text x="95.7" y="79.6">MSDS_AMUX</text>
<text x="59.3" y="86.7">MSDS_SG10</text>
<text x="59.3" y="88.5">MSDS_SG11</text>
<text x="59.3" y="84.9">MSDS_SG9</text>
<text x="92.2" y="84.9">MSDS_SP10</text>
<text x="92.2" y="88.5">MSDS_SP8</text>
<text x="92.2" y="86.7">MSDS_SP9</text>
<text x="99.3" y="84">10K</text>
<text x="109" y="84.9">1nF</text>
<text x="115.3" y="84.9">100nF</text>
<text x="37.9" y="95.6">100uF</text>
<text x="45.9" y="95.6">100nF</text>
<text x="53.1" y="95.6">1nF</text>
<text x="92.2" y="92">MSDS_SP6</text>
<text x="92.2" y="90.2">MSDS_SP7</text>
<text x="92.2" y="95.6">MSDS_SG20</text>
<text x="92.2" y="93.8">MSDS_SP5</text>
<text x="56.6" y="97.3">MSDS_WK</text>
<text x="59.3" y="100.9">MSDS_SG12</text>
<text x="92.2" y="100.9">MSDS_SG17</text>
<text x="92.2" y="97.3">MSDS_SG19</text>
<text x="92.2" y="99.1">MSDS_SG18</text>
<text x="59.3" y="104.5">MSDS_SG14</text>
<text x="59.3" y="102.7">MSDS_SG13</text>
<text x="92.2" y="102.7">MSDS_SG16</text>
<text x="92.2" y="104.5">MSDS_SG15</text>
<text x="69.9" y="108">MC33CD1030AER2</text>
</g>
<g font-size="1.3" fill="#000080">
<text x="130.4" y="14.7">R4</text>
<text x="133.9" y="16.5">R5</text>
<text x="239.7" y="16.7">R21</text>
<text x="243.2" y="14.7">R3</text>
<text x="126.8" y="23.6">R9</text>
<text x="126.8" y="18.2">R6</text>
<text x="130.4" y="20">R7</text>
<text x="133.9" y="21.8">R8</text>
<text x="236.1" y="21.8">R23</text>
<text x="236.1" y="18.4">R22</text>
<text x="239.7" y="20">R35</text>
<text x="243.2" y="23.6">R24</text>
<text x="126.8" y="28.9">R12</text>
<text x="130.4" y="25.4">R10</text>
<text x="133.9" y="27.1">R11</text>
<text x="236.1" y="27.1">R26</text>
<text x="239.7" y="25.4">R25</text>
<text x="243.2" y="28.9">R27</text>
<text x="126.8" y="34.2">R15</text>
<text x="130.4" y="30.7">R13</text>
<text x="133.9" y="32.5">R14</text>
<text x="236.1" y="32.5">R29</text>
<text x="239.7" y="30.7">R28</text>
<text x="243.2" y="34.2">R30</text>
<text x="126.8" y="39.6">R18</text>
<text x="130.4" y="36">R16</text>
<text x="130.4" y="41.4">R19</text>
<text x="133.9" y="37.8">R17</text>
<text x="236.1" y="37.8">R32</text>
<text x="239.7" y="36">R31</text>
<text x="239.7" y="41.4">R34</text>
<text x="243.2" y="39.6">R33</text>
<text x="133.9" y="43.1">R20</text>
<text x="196.5" y="45.8" transform="rotate(-90 196.5 45.8)">GND</text>
<text x="148.1" y="52">C26</text>
<text x="151.7" y="52">C28</text>
<text x="155.3" y="52">C30</text>
<text x="158.8" y="52">C32</text>
<text x="162.4" y="52">C34</text>
<text x="165.9" y="52">C36</text>
<text x="169.5" y="52">C38</text>
<text x="173" y="52">C40</text>
<text x="206.8" y="50.2">C53</text>
<text x="210.4" y="50.2">C51</text>
<text x="213.9" y="50.2">C49</text>
<text x="217.5" y="50.2">C47</text>
<text x="221" y="50.2">C45</text>
<text x="224.6" y="50.2">C56</text>
<text x="228.1" y="50.2">C42</text>
<text x="231.7" y="50.2">C22</text>
<text x="234.3" y="49.4">C41</text>
<text x="146.4" y="57.4">C25</text>
<text x="149.9" y="57.4">C27</text>
<text x="153.5" y="57.4">C29</text>
<text x="157" y="57.4">C31</text>
<text x="160.6" y="57.4">C33</text>
<text x="164.1" y="57.4">C35</text>
<text x="167.7" y="57.4">C37</text>
<text x="171.3" y="57.4">C39</text>
<text x="205" y="55.6">C54</text>
<text x="208.6" y="55.6">C52</text>
<text x="212.1" y="55.6">C50</text>
<text x="215.7" y="55.6">C48</text>
<text x="219.2" y="55.6">C46</text>
<text x="222.8" y="55.6">C44</text>
<text x="226.3" y="55.6">C55</text>
<text x="229.9" y="55.6">C43</text>
<text x="69.9" y="60">U2</text>
<text x="92.5" y="63.6" transform="rotate(-90 92.5 63.6)">GND</text>
<text x="155.6" y="69.6">GND</text>
<text x="216.9" y="67.8">GND</text>
<text x="92.5" y="75.1" transform="rotate(-90 92.5 75.1)">GND</text>
<text x="101" y="75.8">MSDS_VDD</text>
<text x="90.4" y="78.7">R2</text>
<text x="99.3" y="80.5">R36</text>
<text x="109" y="83.1">C24</text>
<text x="115.3" y="83.1">C23</text>
<text x="29.2" y="88.3">VBAT_LGC</text>
<text x="37.9" y="93.8">C21</text>
<text x="45.9" y="93.8">C19</text>
<text x="53.1" y="93.8">C20</text>
<text x="108.5" y="91.8">GND</text>
<text x="64.1" y="97.3" transform="rotate(-90 64.1 97.3)">GND</text>
<text x="41.8" y="102.5">GND</text>
</g>
<g font-size="1.3">
<text x="69.1" y="65.5">2</text>
<text x="69.1" y="63.7">1</text>
<text x="70.6" y="64.6">SP2</text>
<text x="80" y="62.8">EP_GND</text>
<text x="82.8" y="64.6">SP1</text>
<text x="86" y="62">49</text>
<text x="86" y="63.7">48</text>
<text x="86" y="65.5">47</text>
<text x="69.1" y="70.8">5</text>
<text x="69.1" y="69.1">4</text>
<text x="69.1" y="67.3">3</text>
<text x="70.6" y="71.7">SG1</text>
<text x="70.6" y="70">SG0</text>
<text x="70.6" y="68.2">SP4</text>
<text x="70.6" y="66.4">SP3</text>
<text x="81.9" y="68.2">CS_B</text>
<text x="81.9" y="70">SCLK</text>
<text x="82" y="71.7">MOSI</text>
<text x="82.8" y="66.4">SP0</text>
<text x="86" y="67.3">46</text>
<text x="86" y="69.1">45</text>
<text x="86" y="70.8">44</text>
<text x="69.1" y="78">9</text>
<text x="69.1" y="76.2">8</text>
<text x="69.1" y="74.4">7</text>
<text x="69.1" y="72.6">6</text>
<text x="70.6" y="77.1">SG4</text>
<text x="70.6" y="75.3">SG3</text>
<text x="70.6" y="73.5">SG2</text>
<text x="81.7" y="73.5">GND3</text>
<text x="81.7" y="75.3">GND2</text>
<text x="82" y="77.1">MISO</text>
<text x="86" y="72.6">43</text>
<text x="86" y="74.4">42</text>
<text x="86" y="76.2">41</text>
<text x="86" y="78">40</text>
<text x="68.4" y="83.3">12</text>
<text x="68.4" y="81.5">11</text>
<text x="68.4" y="79.7">10</text>
<text x="70.6" y="82.4">SG7</text>
<text x="70.6" y="80.6">SG6</text>
<text x="70.6" y="78.8">SG5</text>
<text x="81.5" y="78.8">VDDQ</text>
<text x="81.5" y="80.6">AMUX</text>
<text x="81.6" y="82.4">INT_B</text>
<text x="86" y="79.7">39</text>
<text x="86" y="81.5">38</text>
<text x="86" y="83.3">37</text>
<text x="68.4" y="88.6">15</text>
<text x="68.4" y="86.8">14</text>
<text x="68.4" y="85.1">13</text>
<text x="70.6" y="89.5">SG11</text>
<text x="70.6" y="87.7">SG10</text>
<text x="70.6" y="86">SG9</text>
<text x="70.6" y="84.2">SG8</text>
<text x="82.1" y="84.2">SP11</text>
<text x="82.1" y="86">SP10</text>
<text x="82.8" y="87.7">SP9</text>
<text x="82.8" y="89.5">SP8</text>
<text x="86" y="85.1">36</text>
<text x="86" y="86.8">35</text>
<text x="86" y="88.6">34</text>
<text x="68.4" y="95.7">19</text>
<text x="68.4" y="94">18</text>
<text x="68.4" y="92.2">17</text>
<text x="68.4" y="90.4">16</text>
<text x="70.6" y="94.8">NC1</text>
<text x="70.6" y="93.1">VBATP2</text>
<text x="70.6" y="91.3">VBATP1</text>
<text x="82.8" y="91.3">SP7</text>
<text x="82.8" y="93.1">SP6</text>
<text x="82.8" y="94.8">SP5</text>
<text x="86" y="90.4">33</text>
<text x="86" y="92.2">32</text>
<text x="86" y="94">31</text>
<text x="86" y="95.7">30</text>
<text x="68.4" y="101.1">22</text>
<text x="68.4" y="99.3">21</text>
<text x="68.4" y="97.5">20</text>
<text x="70.6" y="101.9">SG12</text>
<text x="70.6" y="100.2">NC2</text>
<text x="70.6" y="98.4">WAKE_B</text>
<text x="70.6" y="96.6">GND1</text>
<text x="82" y="96.6">SG20</text>
<text x="82" y="98.4">SG19</text>
<text x="82" y="100.2">SG18</text>
<text x="82" y="101.9">SG17</text>
<text x="86" y="97.5">29</text>
<text x="86" y="99.3">28</text>
<text x="86" y="101.1">27</text>
<text x="68.4" y="104.6">24</text>
<text x="68.4" y="102.8">23</text>
<text x="70.6" y="105.5">SG14</text>
<text x="70.6" y="103.7">SG13</text>
<text x="82" y="103.7">SG16</text>
<text x="82" y="105.5">SG15</text>
<text x="86" y="102.8">26</text>
<text x="86" y="104.6">25</text>
</g>
<text font-size="1.1" fill="#000080" x="182.8" y="13.8">H1</text>
<text font-size="1.1" fill="#00f" x="182.8" y="49.4">HX PZ2.54-2x18P ZZ</text>
</svg>
